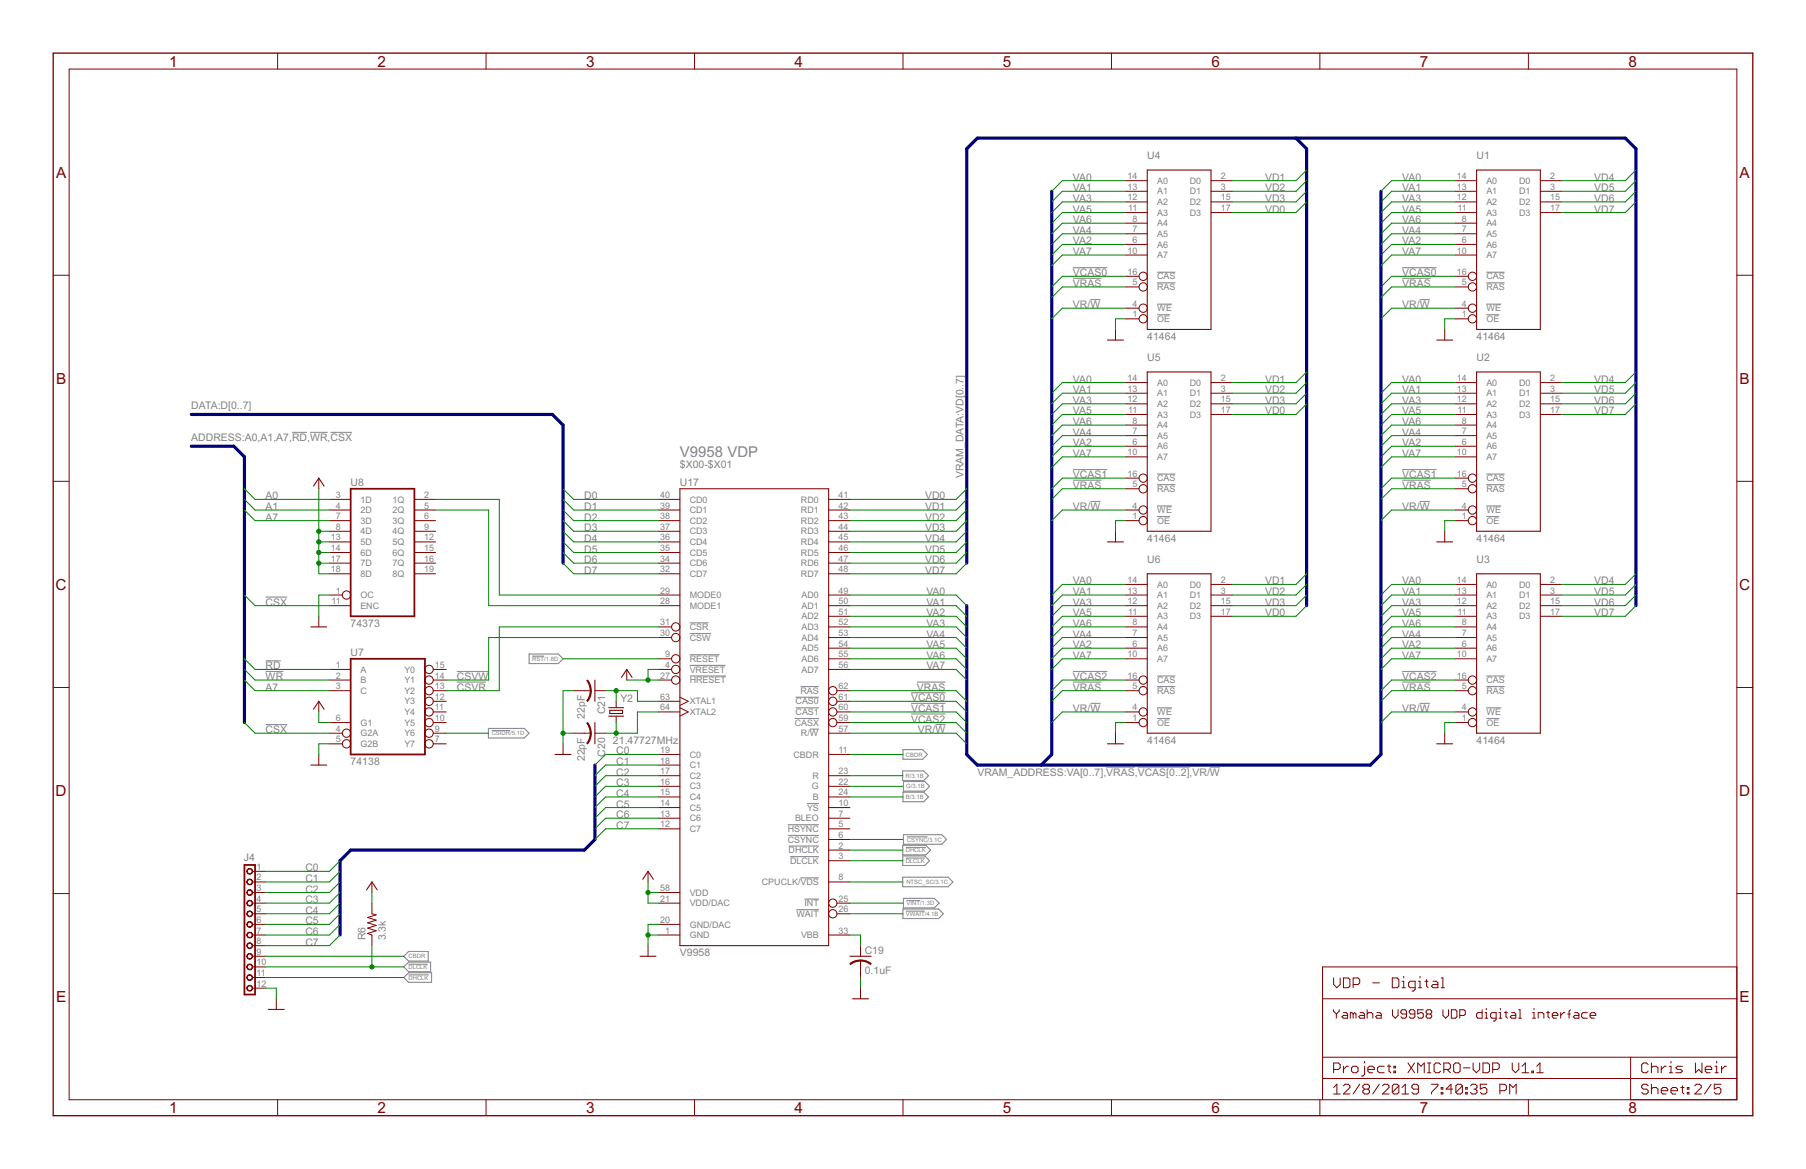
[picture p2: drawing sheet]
<svg xmlns="http://www.w3.org/2000/svg" width="432mm" height="279mm" viewBox="0 0 432 279" stroke-linecap="round" stroke-linejoin="round" font-family="sans-serif">
<g fill="none" stroke="#808080" stroke-width=".24">
<path d="M256.5 64h8.3M256.5 66.5h6.9M260.7 71.6h2.4M276.6 72.7h3.6M276.6 65.1h4.4M276.6 67.6h4.4M276.6 75.2h3.1M335.3 64h8.2M335.3 66.5h6.8M339.4 71.6h2.4M355.4 72.7h3.5M355.4 65.1h4.3"/>
<path d="M355.4 67.6h4.3M355.4 75.2h3.1M69.8 103.3h3.6M74.1 103.3h4.2M79 103.3h5.2M256.5 112.2h8.3M256.5 114.8h6.9M260.7 119.8h2.4M276.6 113.3h4.4M276.6 115.8h4.4M335.3 112.2h8.2M335.3 114.8h6.8"/>
<path d="M339.4 119.8h2.4M355.4 113.3h4.3M355.4 115.8h4.3M276.6 120.9h3.6M276.6 123.5h3.1M355.4 120.9h3.5M355.4 123.5h3.1M63.5 157.9h3.6M63.5 142.7h5.2M127.3 156.8h2.8M164.9 148.9h4.5M164.9 151.4h5.1"/>
<path d="M164.9 156.5h7.1M164.9 159h8.5M63.5 160.5h4.2M63.5 173.2h5.2M109.2 160.5h7.6M109.2 163h7M117.6 174.6h4.4M164.9 161.6h8.7M190 171.7h5.8M190.2 166.6h5.6M190.2 169.2h5.6M191.4 164.1h4.4"/>
<path d="M193.7 174.3h2.1M217.8 168.1h8.3M217.8 165.6h8.3M217.8 170.6h8.3M219.2 163h6.9M223.6 173.2h2.5M256.5 160.5h8.3M256.5 163h6.9M260.7 168.1h2.4M276.6 164.1h4.4M276.6 169.2h3.6M276.6 171.7h3.1"/>
<path d="M276.6 161.6h4.4M335.3 160.5h8.2M335.3 163h6.8M339.4 168.1h2.4M355.4 164.1h4.3M355.4 169.2h3.5M355.4 171.7h3.1M355.4 161.6h4.3M188.3 197.1h7.5M188.3 199.7h7.5M193 192h2.8M264.5 183.3h6.8"/>
<path d="M272 183.3h12.4M289.3 183.3h2.4M188.6 202.2h7.2M188.9 204.7h6.9M190.4 217.4h5.4M191.4 209.8h4.4M192.3 214.9h3.5M216.6 217.8h4.5M216.6 205.1h4.5M216.6 202.5h4.8M216.8 215.2h3.2M216.8 200h5"/>
<path d="M97.7 230.5h4.5M97.7 233h4.8"/>
</g>
<g fill="none" stroke="#808080" stroke-width=".25">
<path d="M126.5 156.3h7l1.1 1.2-1.1 1.1h-7zM116.8 174.1h8.5l1.2 1.1-1.2 1.2h-8.5zM215.9 179.2h4.7l1.1 1.1-1.1 1.2h-4.7zM215.8 184.3h5.1l1.1 1.1-1.1 1.1h-5.1zM215.9 189.3h5l1.1 1.2-1.1 1.1h-5zM216 186.8h5.1l1.1 1.1-1.1 1.2h-5.1zM216 199.5h9.2l1.1 1.1-1.1 1.2h-9.2zM215.8 202h5.6l1.1 1.2-1.1 1.1h-5.6zM215.8 204.6h5.3l1.1 1.1-1.1 1.2h-5.3zM215.8 209.7h10.9l1.1 1.1-1.1 1.1h-10.9zM215.9 217.3h8.5l1.2 1.1-1.2 1.1h-8.5zM216 214.7h7.4l1.1 1.2-1.1 1.1h-7.4z"/>
<path d="M96.5 228.6l1.2-1.2h4.7v2.3h-4.7zM96.5 231.1l1.2-1.1h5.3v2.2h-5.3zM96.5 233.6l1.2-1.1h5.5v2.3h-5.5z"/>
</g>
<path d="M12.7 12.7h406.4v254h-406.4z" fill="none" stroke="#800000" stroke-width=".32"/>
<g fill="none" stroke="#800000" stroke-width=".24">
<path d="M16.5 16.5h398.8v246.3h-398.8zM66.4 12.7v3.8M116.2 12.7v3.8M166.1 12.7v3.8M215.9 12.7v3.8M265.7 12.7v3.8M315.6 12.7v3.8M365.4 12.7v3.8M269.2 43.2h5.1M269.2 45.7h5.1M269.2 48.3h5.1M269.2 50.8h5.1"/>
<path d="M269.2 53.3h5.1M269.2 55.9h5.1M269.2 58.4h5.1M289.5 43.2h5.1M289.5 45.7h5.1M289.5 48.3h5.1M289.5 50.8h5.1M348 43.2h5M348 45.7h5M348 48.3h5M348 50.8h5M348 53.3h5"/>
<path d="M348 55.9h5M348 58.4h5M368.3 43.2h5.1M368.3 45.7h5.1M368.3 48.3h5.1M368.3 50.8h5.1M12.7 65.8h3.8M266.7 78.7v2.6M269.2 61h5.1M269.2 73.7h3.1M269.2 66h3.1M269.2 68.6h3.1"/>
<path d="M269.2 76.2h3.1M345.4 78.7v2.6M348 61h5M348 73.7h3M348 66h3M348 68.6h3M348 76.2h3M415.3 65.8h3.8M269.2 91.4h5.1M269.2 94h5.1M269.2 96.5h5.1M269.2 99.1h5.1"/>
<path d="M289.5 91.4h5.1M289.5 94h5.1M289.5 96.5h5.1M289.5 99.1h5.1M348 91.4h5M348 94h5M348 96.5h5M348 99.1h5M368.3 91.4h5.1M368.3 94h5.1M368.3 96.5h5.1M368.3 99.1h5.1"/>
<path d="M12.7 115h3.8M76.2 114.3v2.5M78.8 119.4h5M99.1 119.4h5M157.5 119.4h5.1M198.1 119.4h5.1M269.2 101.6h5.1M269.2 104.1h5.1M269.2 106.7h5.1M269.2 109.2h5.1M269.2 114.3h3.1M269.2 116.8h3.1"/>
<path d="M348 101.6h5M348 104.1h5M348 106.7h5M348 109.2h5M348 114.3h3M348 116.8h3M415.3 115h3.8M78.8 121.9h5M78.8 124.4h5M78.8 127h5M78.8 129.5h5M78.8 132.1h5"/>
<path d="M78.8 134.6h5M78.8 137.1h5M99.1 121.9h5M99.1 124.4h5M99.1 127h5M99.1 129.5h5M99.1 132.1h5M99.1 134.6h5M99.1 137.1h5M157.5 121.9h5.1M157.5 124.4h5.1M157.5 127h5.1"/>
<path d="M157.5 129.5h5.1M157.5 132.1h5.1M157.5 134.6h5.1M157.5 137.1h5.1M198.1 121.9h5.1M198.1 124.4h5.1M198.1 127h5.1M198.1 129.5h5.1M198.1 132.1h5.1M198.1 134.6h5.1M198.1 137.1h5.1M266.7 127v2.5"/>
<path d="M269.2 121.9h3.1M269.2 124.4h3.1M269.2 139.7h5.1M289.5 139.7h5.1M345.4 127v2.5M348 121.9h3M348 124.4h3M348 139.7h5M368.3 139.7h5.1M76.2 147.3v2.5M78.8 142.2h3.1M78.8 144.8h5"/>
<path d="M78.8 160h5M103.6 160h3.1M149.9 160v2.5M157.5 142.2h5.1M157.5 144.8h5.1M157.5 149.8h3.1M157.5 152.4h3.1M157.5 157.5h3.1M157.5 160h3.1M198.1 142.2h5.1M198.1 144.8h5.1M198.1 149.8h5.1"/>
<path d="M198.1 152.4h5.1M198.1 147.3h5.1M198.1 154.9h5.1M198.1 157.5h5.1M198.1 160h5.1M269.2 142.2h5.1M269.2 144.8h5.1M269.2 149.8h5.1M269.2 152.4h5.1M269.2 147.3h5.1M269.2 154.9h5.1M269.2 157.5h5.1"/>
<path d="M289.5 142.2h5.1M289.5 144.8h5.1M289.5 147.3h5.1M348 142.2h5M348 144.8h5M348 149.8h5M348 152.4h5M348 147.3h5M348 154.9h5M348 157.5h5M368.3 142.2h5.1M368.3 144.8h5.1"/>
<path d="M368.3 147.3h5.1M12.7 164.3h3.8M76.2 167.6v2.6M78.8 165.1h5M78.8 172.7h5M78.8 175.2h3.1M78.8 162.5h5M78.8 177.8h3.1M103.6 165.1h3.1M103.6 167.6h3.1M103.6 170.2h3.1M103.6 172.7h3.1"/>
<path d="M103.6 175.2h3.1M103.6 162.5h3.1M103.6 177.8h3.1M134.6 177.8v2.5M137.2 165.1h4M137.2 175.2h4M142.2 165.1h2.6M142.2 175.2h2.6M147.3 167.6v1.5M147.3 171.2v1.5M157.5 167.6h5.1M157.5 170.2h5.1"/>
<path d="M157.5 162.5h3.1M162.6 166.6l1.9 1-1.9 1M162.6 169.2l1.9 1-1.9 1M198.1 175.2h5.1M200.1 165.1h3.1M200.1 167.6h3.1M200.1 170.2h3.1M200.1 172.7h3.1M266.7 175.2v2.6M269.2 165.1h3.1M269.2 170.2h3.1M269.2 172.7h3.1"/>
<path d="M269.2 162.5h3.1M345.4 175.2v2.6M348 165.1h3M348 170.2h3M348 172.7h3M348 162.5h3M415.3 164.3h3.8M76.2 180.3v2.6M157.5 187.9h5.1M157.5 185.4h5.1M157.5 190.5h5.1M157.5 193h5.1"/>
<path d="M157.5 195.6h5.1M157.5 198.1h5.1M157.5 180.3h5.1M157.5 182.9h5.1M198.1 187.9h5.1M198.1 185.4h5.1M198.1 190.5h5.1M198.1 193h5.1M198.1 195.6h5.1M198.1 198.1h5.1M198.1 180.3h5.1M12.7 213.6h3.8"/>
<path d="M60.3 210.8h3.2M60.3 215.9h3.2M60.3 218.4h3.2M60.3 213.3h3.2M60.3 208.3h3.2M88.9 215.9v2.5l1 .3-2 .6 2 .6-2 .7 2 .6-2 .6 2 .7-2 .6 1 .4v2.5M88.9 210.8v2.5M154.9 208.3v2.5M157.5 215.9h5.1M157.5 213.3h5.1M198.1 200.6h5.1M198.1 203.2h5.1"/>
<path d="M198.1 205.7h5.1M198.1 210.8h5.1M200.1 215.9h3.1M200.1 218.4h3.1M415.3 213.6h3.8M60.3 231.1h3.2M60.3 223.5h3.2M60.3 220.9h3.2M60.3 226h3.2M60.3 228.6h3.2M60.3 233.6h3.2M60.3 236.2h3.2"/>
<path d="M66.1 238.7v2.6M154.9 226v2.6M157.5 223.5h5.1M157.5 220.9h5.1M198.1 223.5h5.1M205.7 226v2.6M205.7 229.6v4M205.7 236.2v2.5M316.2 238.7h99.1M318.9 233.7v1.6l.7 .8 .8-.8v-1.6M321.2 233.7h1.2l.3 .4v1.6l-.3 .4h-1.2zM323.5 235.3h1.2l.4-.4v-.8l-.4-.4h-1.2v2.4"/>
<path d="M328.2 234.9h1.6M332.9 233.7h1.2l.4 .4v1.6l-.4 .4h-1.2zM335.2 236.1h.8M335.2 234.5h.4v1.6M335.6 233.4v.3M338.3 236.1h-1.1l-.4-.4v-.8l.4-.4h1.1v2l-.4 .4h-.3M339.1 236.1h.8M339.1 234.5h.4v1.6M339.5 233.4v.3M340.7 234.5h.8M341.1 234.1v1.6l.4 .4M342.6 234.5h.8l.4 .4v1.2h-1.2l-.4-.4 .4-.4h1.2"/>
<path d="M344.6 236.1h.8M344.6 233.7h.4v2.4M415.3 231.1h-99.1v31.7M316.2 252.7h99.1M316.2 257.8h99.1M318.8 241.3v.4l.7 .7M318.9 255.6h1.1l.4-.4v-.8l-.4-.3h-1.1v2.3M318.9 259.9l.7-.8v2.4M319.5 242.4v1M320.2 241.3v.4l-.7 .7M321.2 242h.7l.3 .4v1h-1l-.4-.4 .4-.3h1M321.2 254.8v1.6"/>
<path d="M321.2 259.5l.4-.4h.8l.3 .4v.4l-1.5 1.6h1.5M322.4 254.8h-.4l-.8 .8M323.5 254.8h.8l.4 .4v.8l-.4 .4h-.8l-.3-.4v-.8zM323.5 242.4v1M323.5 242.4l-.3-.4h-.3v1.4M323.5 242.4l.4-.4 .3 .4v1M325.1 259.1l-1.6 2.4M325.2 242h.7l.3 .4v1h-1l-.3-.4 .3-.3h1M326.3 254.8v2l-.4 .4h-.4M326.3 253.7v.4M326.9 242.4l.3-.4h.7l.3 .4v1M326.9 241.3v2.1"/>
<path d="M327 255.6h1.6v-.4l-.4-.4h-.8l-.4 .4v.8l.4 .4h.8M329.2 242h.7l.3 .4v1h-1l-.3-.4 .3-.3h1M329.8 259.1l-1.6 2.4M330.5 259.5l.4-.4h.8l.4 .4v.4l-1.6 1.6h1.6M330.9 254.8h-1.1l-.4 .4v.8l.4 .4h1.1M331.7 254.8h.8M332.1 254.4v1.6l.4 .4M332.9 241.3v1.4l.7 .7 .7-.7v-1.4M333.3 254.8h.4v.4h-.4zM333.3 256h.4v.4h-.4zM334.5 259.5l-.4-.4h-.8l-.4 .4v1.6M334.5 259.5v1.6l-.4 .4h-.8l-.4-.4"/>
<path d="M334.5 259.5l-1.6 1.6M335.2 259.9l.8-.8v2.4M336.3 242.4h-1l-.4-.4v-.3l.4-.4h.6l.4 .4v1.3l-.4 .4h-.6l-.4-.4M336.6 254.1l1.6 2.3M338.2 254.1l-1.6 2.3M338.3 242.4h-1l-.3-.4v-.3l.3-.4h.6l.4 .4v1.3l-.4 .4h-.6l-.3-.4M339 256.4v-2.3l.7 .7 .8-.7v2.3M340.3 241.3h-1.3v1.1l.6-.4h.4l.3 .4v.6l-.3 .4h-.7l-.3-.4M341.3 242.4l-.3 .3v.3l.3 .4h.7l.3-.4v-.3l-.3-.3M341.3 242.4l-.3-.4v-.3l.3-.4h.7l.3 .4v.3l-.3 .4M341.3 242.4h.7M341.3 254.1h.8"/>
<path d="M341.3 256.4h.8M341.7 254.1v2.3M342.2 259.1h1.6v.4l-1.6 1.6v.4M344.4 254.4l-.4-.3h-.7l-.4 .3v1.6l.4 .4h.7l.4-.4M344.6 259.9h.4v.4h-.4zM345 241.3v1.4l.7 .7 .6-.7v-1.4M345.2 255.6h1.2l.4-.4v-.8l-.4-.3h-1.2v2.3M346 255.6l.8 .8M347 241.3h1l.3 .4v1.3l-.3 .4h-1zM347.9 254.1h.8l.4 .3v1.6l-.4 .4h-.8l-.3-.4v-1.6zM349 242.7h1l.4-.3v-.7l-.4-.4h-1v2.1M349.7 259.5l-.5-.4h-.7l-.4 .4v1.6"/>
<path d="M349.7 259.5v1.6l-.5 .4h-.7l-.4-.4M349.7 259.5l-1.6 1.6M349.9 255.2h1.6M350.4 259.9h.4v.4h-.4zM351.6 259.5l.4-.4h.8l.3 .4v.4l-.3 .4M352.2 254.1v1.5l.8 .8 .8-.8v-1.5M354.4 241.3v2.1h-1l-.4-.4v-.6l.4-.4h1M354.6 254.1h1.1l.4 .3v1.6l-.4 .4h-1.1zM355 242h.4v1.4M355 243.4h.7M355.4 241v.3M355.5 259.1h-1.6v1.2l.8-.4h.4l.4 .4v.8l-.4 .4h-.8l-.4-.4"/>
<path d="M356.9 255.6h1.2l.4-.4v-.8l-.4-.3h-1.2v2.3M357.7 243.4h-1l-.3-.4v-.6l.3-.4h1v1.7l-.3 .3h-.3M358.4 242h.3v1.4M358.4 243.4h.7M358.7 241v.3M359.7 242h.7M360.1 241.7v1.3l.3 .4M361.4 242h.7l.3 .4v1h-1l-.3-.4 .3-.3h1M361.6 254.1v1.5l.8 .8 .7-.8v-1.5M363.1 243.4h.6M363.1 241.3h.3v2.1M363.9 256.4h1.6"/>
<path d="M363.9 254.8l.8-.7v2.3M366.2 256h.4v.4h-.4zM366.4 242h.4v1.4M366.4 243.4h.7M366.8 241v.3M367.4 256.4h1.6M367.4 254.8l.8-.7v2.3M367.8 243.4v-1.4h1l.3 .4v1M369.8 242h.7M370.1 241.7v1.3l.4 .4M371.1 242.7h1.4v-.3l-.4-.4h-.6l-.4 .4v.6l.4 .4h.6M373.1 242v1.4"/>
<path d="M374.1 242h-.3l-.7 .7M374.8 242.4h.7M375.5 241.3l-.3 .4v1.7M376.5 242h.7l.3 .4v1h-1l-.3-.4 .3-.3h1M379.5 242h-1l-.3 .4v.6l.3 .4h1M380.2 242.7h1.3v-.3l-.3-.4h-.7l-.3 .4v.6l.3 .4h.7M389.9 252.7v10.1M394.1 254.4l-.4-.3h-.8l-.4 .3v1.6l.4 .4h.8l.4-.4M394.1 259.5l-.4-.4h-.8l-.4 .4v.4l.4 .4h.8l.4 .4v.4l-.4 .4h-.8l-.4-.4M394.8 255.2l.4-.4h.8l.4 .4v1.2M394.8 254.1v2.3M394.8 259.1v2.4"/>
<path d="M397.2 254.8v1.6M398.4 254.8h-.4l-.8 .8M399.1 254.8h.4v1.6M399.1 256.4h.8M399.5 253.7v.4M401.9 259.9h.7M402.3 254.8h-1.2l-.4 .4 .4 .4h.8l.4 .4-.4 .4h-1.2M402.3 259.5v1.6l.3 .4M403.4 259.9h.4v.4h-.4zM405.2 259.5l.4-.4h.8l.4 .4v.4l-1.6 1.6h1.6M405.4 254.1v2.3l.7-.8 .8 .8v-2.3M407.7 255.6h1.6v-.4l-.4-.4h-.8l-.4 .4v.8l.4 .4h.8"/>
<path d="M409.1 259.1l-1.6 2.4M410 254.8h.4v1.6M410 256.4h.8M410.4 253.7v.4M411.4 259.1h-1.5v1.2l.8-.4h.4l.3 .4v.8l-.3 .4h-.8l-.4-.4M411.6 254.8v1.6M412.8 254.8h-.4l-.8 .8M66.4 262.8v3.9M116.2 262.8v3.9M166.1 262.8v3.9M215.9 262.8v3.9M265.7 262.8v3.9"/>
<path d="M315.6 262.8v3.9M318.9 261.5h1.5M326.3 260.3l-.4-.4v-.4l.4-.4h.7l.4 .4v.4l-.4 .4M326.3 260.3h.7M326.3 260.3l-.4 .4v.4l.4 .4h.7l.4-.4v-.4l-.4-.4M335.2 261.5h1.6M339.1 260.3h-1.2l-.3-.4v-.4l.3-.4h.8l.4 .4v1.6l-.4 .4h-.8l-.3-.4M344.6 261.1h.4v.4h-.4zM347.3 260.3h-1.5l1.1-1.2v2.4M350.4 261.1h.4v.4h-.4zM352.4 260.3h.4M352.8 260.3l.3 .4v.4l-.3 .4h-.8l-.4-.4"/>
<path d="M358.6 260.7h1.2l.4-.4v-.8l-.4-.4h-1.2v2.4M361 261.5v-2.4l.7 .8 .8-.8v2.4M365.4 262.8v3.9M394.8 260.3l.4-.4h.8l.4 .4v1.2M397.2 260.7h1.5v-.4l-.3-.4h-.8l-.4 .4v.8l.4 .4h.8M399.5 260.7h1.6v-.4l-.4-.4h-.8l-.4 .4v.8l.4 .4h.8M403.4 261.1h.4v.4h-.4z"/>
<circle cx="273.3" cy="73.7" r=".99"/>
<circle cx="273.3" cy="66" r=".99"/>
<circle cx="273.3" cy="76.2" r=".99"/>
<circle cx="273.3" cy="68.6" r=".99"/>
<circle cx="352" cy="73.7" r=".99"/>
<circle cx="352" cy="66" r=".99"/>
<circle cx="352" cy="76.2" r=".99"/>
<circle cx="352" cy="68.6" r=".99"/>
<circle cx="273.3" cy="114.3" r=".99"/>
<circle cx="273.3" cy="116.8" r=".99"/>
<circle cx="352" cy="114.3" r=".99"/>
<circle cx="352" cy="116.8" r=".99"/>
<circle cx="273.3" cy="124.4" r=".99"/>
<circle cx="273.3" cy="121.9" r=".99"/>
<circle cx="352" cy="124.4" r=".99"/>
<circle cx="352" cy="121.9" r=".99"/>
<circle cx="82.8" cy="142.2" r=".99"/>
<circle cx="102.6" cy="160" r=".99"/>
<circle cx="161.6" cy="157.5" r=".99"/>
<circle cx="161.6" cy="149.8" r=".99"/>
<circle cx="161.6" cy="160" r=".99"/>
<circle cx="161.6" cy="152.4" r=".99"/>
<circle cx="82.8" cy="175.2" r=".99"/>
<circle cx="82.8" cy="177.8" r=".99"/>
<circle cx="102.6" cy="172.7" r=".99"/>
<circle cx="102.6" cy="170.2" r=".99"/>
<circle cx="102.6" cy="162.5" r=".99"/>
<circle cx="102.6" cy="167.6" r=".99"/>
<circle cx="102.6" cy="165.1" r=".99"/>
<circle cx="102.6" cy="177.8" r=".99"/>
<circle cx="102.6" cy="175.2" r=".99"/>
<circle cx="161.6" cy="162.5" r=".99"/>
<circle cx="199.1" cy="172.7" r=".99"/>
<circle cx="199.1" cy="165.1" r=".99"/>
<circle cx="199.1" cy="167.6" r=".99"/>
<circle cx="199.1" cy="170.2" r=".99"/>
<circle cx="273.3" cy="162.5" r=".99"/>
<circle cx="273.3" cy="165.1" r=".99"/>
<circle cx="273.3" cy="170.2" r=".99"/>
<circle cx="273.3" cy="172.7" r=".99"/>
<circle cx="352" cy="170.2" r=".99"/>
<circle cx="352" cy="165.1" r=".99"/>
<circle cx="352" cy="172.7" r=".99"/>
<circle cx="352" cy="162.5" r=".99"/>
<circle cx="199.1" cy="218.4" r=".99"/>
<circle cx="199.1" cy="215.9" r=".99"/>
</g>
<g fill="none" stroke="#800000" stroke-width=".25">
<path d="M274.3 40.6h15.2v38.1h-15.2zM353 40.6h15.3v38.1h-15.3zM264.8 81.3h3.8M274.3 88.9h15.2v38.1h-15.2zM343.5 81.3h3.8M353 88.9h15.3v38.1h-15.3zM75 116.2l1.2-1.9 1.3 1.9M162.6 116.8h35.5v109.2h-35.5zM264.8 129.5h3.8M274.3 137.1h15.2v38.1h-15.2zM343.5 129.5h3.8M353 137.1h15.3v38.1h-15.3z"/>
<path d="M74.3 149.8h3.8M75 169.5l1.2-1.9 1.3 1.9M142.2 162.5v5.1M142.2 172.7v5.1M145.5 169.1h3.6M145.5 171.2h3.6M145.8 169.8h3v.7h-3zM148.6 161.9l1.3-1.9 1.2 1.9M264.8 177.8h3.8M343.5 177.8h3.8M74.3 182.9h3.8M132.7 180.3h3.8"/>
<path d="M87.7 212.7l1.2-1.9 1.3 1.9M153.7 210.2l1.2-1.9 1.3 1.9M153 228.6h3.8M203.2 228.6h5.1M203.8 238.7h3.8M64.2 241.3h3.8"/>
</g>
<path d="M83.8 116.8h15.3v30.5h-15.3zM83.8 157.5h17.8v22.8h-17.8zM58.4 206.7h2.6v31h-2.6z" fill="none" stroke="#800000" stroke-width=".42"/>
<g fill="#800000" stroke="#800000" stroke-width=".24">
<path d="M141.1 165.1h.3l-.1 .8-.4 1-.4 .7-.2-.1 .5-.9z" fill-rule="evenodd"/>
<path d="M140.3 162.7l.2-.2 .4 .7 .4 1.1 .1 .8h-.3l-.1-1z" fill-rule="evenodd"/>
<path d="M141.1 175.2h.3l-.1 .9-.4 1-.4 .7-.2-.1 .5-.9z" fill-rule="evenodd"/>
<path d="M140.3 172.8l.2-.1 .4 .7 .4 1 .1 .8h-.3l-.1-1z" fill-rule="evenodd"/>
<path d="M205.7 229.4l1.4 .3 1.2 .6-.1 .2-.9-.5-1.6-.3z" fill-rule="evenodd"/>
<path d="M203.2 230.3l1.2-.6 1.3-.3v.3l-1.5 .3-.9 .5z" fill-rule="evenodd"/>
<path d="M59.2 212.9a.7 .7 0 0 1 1.1 0 .7 .7 0 0 1-.4 1.1 .7 .7 0 0 1-.9-.7h.1a.58 .58 0 0 1 .9-.4 .58 .58 0 0 1 .1 .9 .58 .58 0 0 1-.9-.3l-.2-.2z" fill-rule="evenodd"/>
<path d="M59.2 207.8a.7 .7 0 0 1 1.1 0 .7 .7 0 0 1-.4 1.1 .7 .7 0 0 1-.9-.6h.1a.58 .58 0 0 1 .9-.5 .58 .58 0 0 1 .1 .9 .58 .58 0 0 1-.9-.3l-.2-.1z" fill-rule="evenodd"/>
<path d="M59.2 210.3a.7 .7 0 0 1 1.1 .1 .7 .7 0 0 1-.4 1 .7 .7 0 0 1-.9-.6h.1a.58 .58 0 0 1 .9-.5 .58 .58 0 0 1 .1 1 .58 .58 0 0 1-.9-.3l-.2-.2z" fill-rule="evenodd"/>
<path d="M59.2 220.5a.7 .7 0 0 1 1.1 0 .7 .7 0 0 1-.4 1.1 .7 .7 0 0 1-.9-.7h.1a.58 .58 0 0 1 .9-.4 .58 .58 0 0 1 .1 .9 .58 .58 0 0 1-.9-.3l-.2-.2z" fill-rule="evenodd"/>
<path d="M59.2 215.4a.7 .7 0 0 1 1.1 0 .7 .7 0 0 1-.4 1.1 .7 .7 0 0 1-.9-.6h.1a.58 .58 0 0 1 .9-.5 .58 .58 0 0 1 .1 1 .58 .58 0 0 1-.9-.3l-.2-.2z" fill-rule="evenodd"/>
<path d="M59.2 218a.7 .7 0 0 1 1.1 0 .7 .7 0 0 1-.4 1.1 .7 .7 0 0 1-.9-.7h.1a.58 .58 0 0 1 .9-.5 .58 .58 0 0 1 .1 1 .58 .58 0 0 1-.9-.3l-.2-.2z" fill-rule="evenodd"/>
<path d="M59.2 228.1a.7 .7 0 0 1 1.1 0 .7 .7 0 0 1-.4 1.1 .7 .7 0 0 1-.9-.6h.1a.58 .58 0 0 1 .9-.5 .58 .58 0 0 1 .1 1 .58 .58 0 0 1-.9-.3l-.2-.2z" fill-rule="evenodd"/>
<path d="M59.2 223a.7 .7 0 0 1 1.1 .1 .7 .7 0 0 1-.4 1 .7 .7 0 0 1-.9-.6h.1a.58 .58 0 0 1 .9-.5 .58 .58 0 0 1 .1 1 .58 .58 0 0 1-.9-.3l-.2-.2z" fill-rule="evenodd"/>
<path d="M59.2 225.6a.7 .7 0 0 1 1.1 0 .7 .7 0 0 1-.4 1.1 .7 .7 0 0 1-.9-.7h.1a.58 .58 0 0 1 .9-.4 .58 .58 0 0 1 .1 .9 .58 .58 0 0 1-.9-.3l-.2-.2z" fill-rule="evenodd"/>
<path d="M59.2 230.7a.7 .7 0 0 1 1.1 0 .7 .7 0 0 1-.4 1.1 .7 .7 0 0 1-.9-.7h.1a.58 .58 0 0 1 .9-.5 .58 .58 0 0 1 .1 1 .58 .58 0 0 1-.9-.3l-.2-.2z" fill-rule="evenodd"/>
<path d="M59.2 233.2a.7 .7 0 0 1 1.1 0 .7 .7 0 0 1-.4 1.1 .7 .7 0 0 1-.9-.7h.1a.58 .58 0 0 1 .9-.4 .58 .58 0 0 1 .1 .9 .58 .58 0 0 1-.9-.3l-.2-.2z" fill-rule="evenodd"/>
<path d="M59.2 235.7a.7 .7 0 0 1 1.1 .1 .7 .7 0 0 1-.4 1 .7 .7 0 0 1-.9-.6h.1a.58 .58 0 0 1 .9-.5 .58 .58 0 0 1 .1 1 .58 .58 0 0 1-.9-.3l-.2-.2z" fill-rule="evenodd"/>
</g>
<path d="M309.9 33l2.5 2.6v109.2M251.5 45.7v134.6l-2.6 2.6M330.2 45.7v134.6l-2.6 2.6h-93.9l-2.6-2.6v-35.5M45.7 99.1h86.4l2.5 2.5v33M45.7 106.7h10.2l2.5 2.5v63.5M231.1 134.6v-99l2.6-2.6h154.9l2.5 2.6v109.2M142.2 182.9v17.7l-2.5 2.6h-55.9l-2.5 2.5v17.8" fill="none" stroke="#000080" stroke-width=".76"/>
<g fill="none" stroke="#008000" stroke-width=".24">
<path d="M269.2 50.8h-15.2l-2.5 2.5M269.2 48.3h-15.2l-2.5 2.5M269.2 45.7h-15.2l-2.5 2.6M269.2 43.2h-15.2l-2.5 2.5M269.2 53.3h-15.2l-2.5 2.6M269.2 55.9h-15.2l-2.5 2.5M269.2 58.4h-15.2l-2.5 2.6M312.4 48.3l-2.5 2.5h-15.3M312.4 45.7l-2.5 2.6h-15.3M312.4 43.2l-2.5 2.5h-15.3M312.4 40.6l-2.5 2.6h-15.3M348 50.8h-15.3l-2.5 2.5"/>
<path d="M348 48.3h-15.3l-2.5 2.5M348 45.7h-15.3l-2.5 2.6M348 43.2h-15.3l-2.5 2.5M348 53.3h-15.3l-2.5 2.6M348 55.9h-15.3l-2.5 2.5M348 58.4h-15.3l-2.5 2.6M391.1 48.3l-2.5 2.5h-15.2M391.1 45.7l-2.5 2.6h-15.2M391.1 43.2l-2.5 2.5h-15.2M391.1 40.6l-2.5 2.6h-15.2M269.2 76.2h-2.5v2.5M269.2 73.7h-15.2l-2.5 2.5"/>
<path d="M269.2 66h-15.2l-2.5 2.6M269.2 68.6h-15.2l-2.5 2.5M269.2 61h-15.2l-2.5 2.5M348 76.2h-2.6v2.5M348 73.7h-15.3l-2.5 2.5M348 68.6h-15.3l-2.5 2.5M348 66h-15.3l-2.5 2.6M348 61h-15.3l-2.5 2.5M269.2 99.1h-15.2l-2.5 2.5M269.2 96.5h-15.2l-2.5 2.6M269.2 94h-15.2l-2.5 2.5M269.2 91.4h-15.2l-2.5 2.6"/>
<path d="M312.4 96.5l-2.5 2.6h-15.3M312.4 94l-2.5 2.5h-15.3M312.4 91.4l-2.5 2.6h-15.3M312.4 88.9l-2.5 2.5h-15.3M348 99.1h-15.3l-2.5 2.5M348 96.5h-15.3l-2.5 2.6M348 94h-15.3l-2.5 2.5M348 91.4h-15.3l-2.5 2.6M391.1 96.5l-2.5 2.6h-15.2M391.1 94l-2.5 2.5h-15.2M391.1 91.4l-2.5 2.6h-15.2M391.1 88.9l-2.5 2.5h-15.2"/>
<path d="M58.4 119.4l2.6 2.5h17.8M58.4 116.8l2.6 2.6h17.8M76.2 116.8v20.3h2.6M104.1 119.4h15.3v22.8h38.1M134.6 119.4l2.6 2.5h20.3M134.6 116.8l2.6 2.6h20.3M231.1 119.4l-2.5 2.5h-25.4M231.1 116.8l-2.5 2.6h-25.4M269.2 109.2h-15.2l-2.5 2.5M269.2 106.7h-15.2l-2.5 2.5M269.2 104.1h-15.2l-2.5 2.6M269.2 114.3h-15.2l-2.5 2.5"/>
<path d="M269.2 116.8h-15.2l-2.5 2.6M269.2 101.6h-15.2l-2.5 2.5M348 116.8h-15.3l-2.5 2.6M348 114.3h-15.3l-2.5 2.5M348 109.2h-15.3l-2.5 2.5M348 101.6h-15.3l-2.5 2.5M348 104.1h-15.3l-2.5 2.6M348 106.7h-15.3l-2.5 2.5M58.4 121.9l2.6 2.5h17.8M76.2 134.6h2.6M76.2 132.1h2.6M76.2 129.5h2.6"/>
<path d="M76.2 127h2.6M104.1 121.9h12.7v22.9h40.7M134.6 134.6l2.6 2.5h20.3M134.6 132.1l2.6 2.5h20.3M134.6 129.5l2.6 2.6h20.3M134.6 127l2.6 2.5h20.3M134.6 124.4l2.6 2.6h20.3M134.6 121.9l2.6 2.5h20.3M231.1 134.6l-2.5 2.5h-25.4M231.1 132.1l-2.5 2.5h-25.4M231.1 129.5l-2.5 2.6h-25.4M231.1 127l-2.5 2.5h-25.4"/>
<path d="M231.1 124.4l-2.5 2.6h-25.4M231.1 121.9l-2.5 2.5h-25.4M269.2 124.4h-2.5v2.6M269.2 121.9h-15.2l-2.5 2.5M269.2 139.7h-15.2l-2.5 2.5M312.4 139.7l-2.5 2.5h-15.3M312.4 137.1l-2.5 2.6h-15.3M348 124.4h-2.6v2.6M348 121.9h-15.3l-2.5 2.5M348 139.7h-15.3l-2.5 2.5M391.1 139.7l-2.5 2.5h-15.2M391.1 137.1l-2.5 2.6h-15.2"/>
<path d="M58.4 160l2.6 2.5h17.8M58.4 157.5l2.6 2.5h17.8M58.4 142.2l2.6 2.6h17.8M78.8 142.2h-2.6v5.1M134.6 157.5h22.9M157.5 152.4h-40.7v10.1h-10.1M157.5 160h-2.6v2.5M157.5 149.8h-38.1v15.3h-12.7M203.2 160h25.4l2.5 2.5M203.2 142.2h25.4l2.5 2.6M203.2 144.8h25.4l2.5 2.5M203.2 157.5h25.4l2.5 2.5"/>
<path d="M203.2 149.8h25.4l2.5 2.6M203.2 152.4h25.4l2.5 2.5M203.2 147.3h25.4l2.5 2.5M203.2 154.9h25.4l2.5 2.6M269.2 142.2h-15.2l-2.5 2.6M269.2 144.8h-15.2l-2.5 2.5M269.2 157.5h-15.2l-2.5 2.5M269.2 149.8h-15.2l-2.5 2.6M269.2 152.4h-15.2l-2.5 2.5M269.2 147.3h-15.2l-2.5 2.5M269.2 154.9h-15.2l-2.5 2.6M312.4 142.2l-2.5 2.6h-15.3"/>
<path d="M312.4 144.8l-2.5 2.5h-15.3M348 142.2h-15.3l-2.5 2.6M348 144.8h-15.3l-2.5 2.5M348 157.5h-15.3l-2.5 2.5M348 149.8h-15.3l-2.5 2.6M348 152.4h-15.3l-2.5 2.5M348 147.3h-15.3l-2.5 2.5M348 154.9h-15.3l-2.5 2.6M391.1 142.2l-2.5 2.6h-15.2M391.1 144.8l-2.5 2.5h-15.2M58.4 162.5l2.6 2.6h17.8M58.4 172.7l2.6 2.5h17.8"/>
<path d="M76.2 170.2v2.5h2.6M78.8 177.8h-2.6v2.5M106.7 175.2h10.1M134.6 175.2h2.6M137.2 165.1h-2.6v12.7M144.8 165.1h7.6v2.5h5.1M147.3 165.1v2.5M147.3 172.7v2.5M149.9 162.5h7.6M157.5 170.2h-5.1v5h-7.6M203.2 172.7h25.4l2.5 2.5M203.2 165.1h25.4l2.5 2.5"/>
<path d="M203.2 175.2h25.4l2.5 2.6M203.2 167.6h25.4l2.5 2.6M203.2 170.2h25.4l2.5 2.5M269.2 172.7h-2.5v2.5M269.2 162.5h-15.2l-2.5 2.6M269.2 165.1h-15.2l-2.5 2.5M269.2 170.2h-15.2l-2.5 2.5M348 172.7h-2.6v2.5M348 162.5h-15.3l-2.5 2.6M348 165.1h-15.3l-2.5 2.5M348 170.2h-15.3l-2.5 2.5M157.5 185.4h-12.7l-2.6 2.5"/>
<path d="M157.5 187.9h-12.7l-2.6 2.6M157.5 190.5h-12.7l-2.6 2.5M157.5 180.3h-12.7l-2.6 2.6M157.5 182.9h-12.7l-2.6 2.5M157.5 193h-12.7l-2.6 2.6M157.5 195.6h-12.7l-2.6 2.5M157.5 198.1h-12.7l-2.6 2.5M203.2 185.4h12.7M203.2 187.9h12.7M203.2 190.5h12.7M203.2 180.3h12.7M81.3 213.3l-2.5 2.6h-15.3"/>
<path d="M81.3 210.8l-2.5 2.5h-15.3M81.3 218.4l-2.5 2.5h-15.3M81.3 215.9l-2.5 2.5h-15.3M81.3 208.3l-2.5 2.5h-15.3M81.3 205.7l-2.5 2.6h-15.3M88.9 213.3v2.6M154.9 210.8v5.1h2.6M154.9 213.3h2.6M203.2 215.9h12.7M203.2 218.4h12.7M203.2 210.8h12.7M203.2 200.6h12.7"/>
<path d="M203.2 205.7h12.7M203.2 203.2h12.7M63.5 236.2h2.6v2.5M63.5 228.6h33M63.5 231.1h33M63.5 233.6h33M81.3 220.9l-2.5 2.6h-15.3M81.3 223.5l-2.5 2.5h-15.3M88.9 226v5.1M154.9 223.5h2.6M157.5 220.9h-2.6v5.1M203.2 223.5h2.5v2.5"/>
<path d="M205.7 233.6v2.6"/>
</g>
<g fill="#008000" stroke="#008000" stroke-width=".24">
<circle cx="154.9" cy="162.5" r=".51"/>
<circle cx="76.2" cy="134.6" r=".51"/>
<circle cx="76.2" cy="132.1" r=".51"/>
<circle cx="76.2" cy="129.5" r=".51"/>
<circle cx="76.2" cy="127" r=".51"/>
<circle cx="154.9" cy="213.3" r=".51"/>
<circle cx="134.6" cy="175.2" r=".51"/>
<circle cx="154.9" cy="223.5" r=".51"/>
<circle cx="147.3" cy="165.1" r=".51"/>
<circle cx="147.3" cy="175.2" r=".51"/>
<circle cx="88.9" cy="231.1" r=".51"/>
</g>
<g font-size="4.1" fill="#800000">
<text x="40.4" y="15.9">1</text>
<text x="90.3" y="15.9">2</text>
<text x="140.1" y="15.9">3</text>
<text x="190" y="15.9">4</text>
<text x="239.8" y="15.9">5</text>
<text x="289.6" y="15.9">6</text>
<text x="339.5" y="15.9">7</text>
<text x="389.3" y="15.9">8</text>
<text x="13.4" y="42.4">A</text>
<text x="415.9" y="42.4">A</text>
<text x="13.4" y="91.7">B</text>
<text x="415.9" y="91.7">B</text>
<text x="13.3" y="141">C</text>
<text x="415.8" y="141">C</text>
<text x="13.3" y="190.2">D</text>
<text x="415.8" y="190.2">D</text>
<text x="13.4" y="239.5">E</text>
<text x="415.9" y="239.5">E</text>
<text x="40.4" y="266">1</text>
<text x="90.3" y="266">2</text>
<text x="140.1" y="266">3</text>
<text x="190" y="266">4</text>
<text x="239.8" y="266">5</text>
<text x="289.6" y="266">6</text>
<text x="339.5" y="266">7</text>
<text x="389.3" y="266">8</text>
</g>
<text font-size="4" fill="#808080" x="162.6" y="109.2">V9958 VDP</text>
<g font-size="2.8" fill="#808080">
<text x="274.3" y="38.1">U4</text>
<text x="353" y="38.1">U1</text>
<text x="256.5" y="43.2">VA0</text>
<text x="256.5" y="45.7">VA1</text>
<text x="302.5" y="45.7">VD2</text>
<text x="302.5" y="43.2">VD1</text>
<text x="335.3" y="43.2">VA0</text>
<text x="335.3" y="45.7">VA1</text>
<text x="381.2" y="45.7">VD5</text>
<text x="381.2" y="43.2">VD4</text>
<text x="256.5" y="48.3">VA3</text>
<text x="256.5" y="50.8">VA5</text>
<text x="256.5" y="53.3">VA6</text>
<text x="302.5" y="50.8">VD0</text>
<text x="302.5" y="48.3">VD3</text>
<text x="335.3" y="48.3">VA3</text>
<text x="335.3" y="50.8">VA5</text>
<text x="335.3" y="53.3">VA6</text>
<text x="381.2" y="50.8">VD7</text>
<text x="381.2" y="48.3">VD6</text>
<text x="256.5" y="55.9">VA4</text>
<text x="256.5" y="58.4">VA2</text>
<text x="335.3" y="55.9">VA4</text>
<text x="335.3" y="58.4">VA2</text>
<text x="256.5" y="61">VA7</text>
<text x="335.3" y="61">VA7</text>
<text x="256.5" y="66">VCAS0</text>
<text x="256.5" y="68.6">VRAS</text>
<text x="335.3" y="66">VCAS0</text>
<text x="335.3" y="68.6">VRAS</text>
<text x="256.5" y="73.7">VR/W</text>
<text x="335.3" y="73.7">VR/W</text>
<text x="274.3" y="81.3">41464</text>
<text x="353" y="81.3">41464</text>
<text x="274.3" y="86.4">U5</text>
<text x="353" y="86.4">U2</text>
<text x="256.5" y="91.4">VA0</text>
<text x="256.5" y="94">VA1</text>
<text x="302.5" y="94">VD2</text>
<text x="302.5" y="91.4">VD1</text>
<text x="335.3" y="91.4">VA0</text>
<text x="335.3" y="94">VA1</text>
<text x="381.2" y="94">VD5</text>
<text x="381.2" y="91.4">VD4</text>
<text x="45.7" y="97.8">DATA:D[0..7]</text>
<text x="256.5" y="96.5">VA3</text>
<text x="256.5" y="99.1">VA5</text>
<text x="256.5" y="101.6">VA6</text>
<text x="302.5" y="99.1">VD0</text>
<text x="302.5" y="96.5">VD3</text>
<text x="335.3" y="96.5">VA3</text>
<text x="335.3" y="99.1">VA5</text>
<text x="335.3" y="101.6">VA6</text>
<text x="381.2" y="99.1">VD7</text>
<text x="381.2" y="96.5">VD6</text>
<text x="45.7" y="105.4">ADDRESS:A0,A1,A7,RD,WR,CSX</text>
<text x="256.5" y="104.1">VA4</text>
<text x="256.5" y="106.7">VA2</text>
<text x="335.3" y="104.1">VA4</text>
<text x="335.3" y="106.7">VA2</text>
<text x="162.6" y="111.7">$X00-$X01</text>
<text x="256.5" y="109.2">VA7</text>
<text x="335.3" y="109.2">VA7</text>
<text x="63.5" y="119.4">A0</text>
<text x="83.8" y="116.2">U8</text>
<text x="139.7" y="119.4">D0</text>
<text x="162.6" y="116.2">U17</text>
<text x="221.2" y="119.4">VD0</text>
<text x="230.4" y="114.3" transform="rotate(-90 230.4 114.3)">VRAM_DATA:VD[0..7]</text>
<text x="256.5" y="114.3">VCAS1</text>
<text x="256.5" y="116.8">VRAS</text>
<text x="335.3" y="114.3">VCAS1</text>
<text x="335.3" y="116.8">VRAS</text>
<text x="63.5" y="121.9">A1</text>
<text x="63.5" y="124.4">A7</text>
<text x="139.7" y="124.4">D2</text>
<text x="139.7" y="121.9">D1</text>
<text x="221.2" y="124.4">VD2</text>
<text x="221.2" y="121.9">VD1</text>
<text x="256.5" y="121.9">VR/W</text>
<text x="335.3" y="121.9">VR/W</text>
<text x="139.7" y="129.5">D4</text>
<text x="139.7" y="127">D3</text>
<text x="221.2" y="129.5">VD4</text>
<text x="221.2" y="127">VD3</text>
<text x="274.3" y="129.5">41464</text>
<text x="353" y="129.5">41464</text>
<text x="139.7" y="137.1">D7</text>
<text x="139.7" y="134.6">D6</text>
<text x="139.7" y="132.1">D5</text>
<text x="221.2" y="137.1">VD7</text>
<text x="221.2" y="134.6">VD6</text>
<text x="221.2" y="132.1">VD5</text>
<text x="274.3" y="134.6">U6</text>
<text x="353" y="134.6">U3</text>
<text x="221.5" y="142.2">VA0</text>
<text x="256.5" y="139.7">VA0</text>
<text x="256.5" y="142.2">VA1</text>
<text x="302.5" y="142.2">VD2</text>
<text x="302.5" y="139.7">VD1</text>
<text x="335.3" y="139.7">VA0</text>
<text x="335.3" y="142.2">VA1</text>
<text x="381.2" y="142.2">VD5</text>
<text x="381.2" y="139.7">VD4</text>
<text x="63.5" y="144.8">CSX</text>
<text x="83.8" y="149.8">74373</text>
<text x="221.5" y="144.8">VA1</text>
<text x="221.5" y="149.8">VA3</text>
<text x="221.5" y="147.3">VA2</text>
<text x="256.5" y="144.8">VA3</text>
<text x="256.5" y="147.3">VA5</text>
<text x="256.5" y="149.8">VA6</text>
<text x="302.5" y="147.3">VD0</text>
<text x="302.5" y="144.8">VD3</text>
<text x="335.3" y="144.8">VA3</text>
<text x="335.3" y="147.3">VA5</text>
<text x="335.3" y="149.8">VA6</text>
<text x="381.2" y="147.3">VD7</text>
<text x="381.2" y="144.8">VD6</text>
<text x="221.5" y="154.9">VA5</text>
<text x="221.5" y="152.4">VA4</text>
<text x="256.5" y="152.4">VA4</text>
<text x="256.5" y="154.9">VA2</text>
<text x="335.3" y="152.4">VA4</text>
<text x="335.3" y="154.9">VA2</text>
<text x="63.5" y="160">RD</text>
<text x="83.8" y="156.8">U7</text>
<text x="221.5" y="160">VA7</text>
<text x="221.5" y="157.5">VA6</text>
<text x="256.5" y="157.5">VA7</text>
<text x="335.3" y="157.5">VA7</text>
<text x="63.5" y="162.5">WR</text>
<text x="63.5" y="165.1">A7</text>
<text x="109.2" y="165.1">CSVR</text>
<text x="109.2" y="162.5">CSVW</text>
<text x="148.3" y="167.9">Y2</text>
<text x="217.8" y="167.6">VCAS0</text>
<text x="219.2" y="165.1">VRAS</text>
<text x="256.5" y="165.1">VRAS</text>
<text x="256.5" y="162.5">VCAS2</text>
<text x="335.3" y="165.1">VRAS</text>
<text x="335.3" y="162.5">VCAS2</text>
<text x="139.8" y="171.8" transform="rotate(-90 139.8 171.8)">22pF</text>
<text x="144.7" y="170.7" transform="rotate(-90 144.7 170.7)">C21</text>
<text x="217.8" y="170.2">VCAS1</text>
<text x="217.8" y="172.7">VCAS2</text>
<text x="256.5" y="170.2">VR/W</text>
<text x="335.3" y="170.2">VR/W</text>
<text x="63.5" y="175.2">CSX</text>
<text x="146.6" y="177.8">21.47727MHz</text>
<text x="219.5" y="175.2">VR/W</text>
<text x="274.3" y="177.8">41464</text>
<text x="353" y="177.8">41464</text>
<text x="83.8" y="182.9">74138</text>
<text x="139.8" y="182" transform="rotate(-90 139.8 182)">22pF</text>
<text x="144.7" y="180.8" transform="rotate(-90 144.7 180.8)">C20</text>
<text x="147.3" y="180.3">C0</text>
<text x="147.3" y="182.9">C1</text>
<text x="147.3" y="185.4">C2</text>
<text x="233.7" y="185.4">VRAM_ADDRESS:VA[0..7],VRAS,VCAS[0..2],VR/W</text>
<text x="147.3" y="187.9">C3</text>
<text x="147.3" y="190.5">C4</text>
<text x="147.3" y="193">C5</text>
<text x="147.3" y="195.6">C6</text>
<text x="147.3" y="198.1">C7</text>
<text x="58.3" y="205.7">J4</text>
<text x="73" y="208.2">C0</text>
<text x="73" y="210.8">C1</text>
<text x="73" y="213.3">C2</text>
<text x="73" y="215.9">C3</text>
<text x="73" y="218.4">C4</text>
<text x="73" y="220.9">C5</text>
<text x="73" y="223.5">C6</text>
<text x="73" y="226">C7</text>
<text x="87.4" y="224.8" transform="rotate(-90 87.4 224.8)">R6</text>
<text x="92.2" y="224.8" transform="rotate(-90 92.2 224.8)">3.3k</text>
<text x="206.8" y="227.9">C19</text>
<text x="162.6" y="228.6">V9958</text>
<text x="206.8" y="232.8">0.1uF</text>
</g>
<g font-size="2.4" fill="#808080">
<text x="269.6" y="42.8">14</text>
<text x="269.6" y="45.4">13</text>
<text x="269.6" y="47.9">12</text>
<text x="276.6" y="43.9">A0</text>
<text x="276.6" y="46.5">A1</text>
<text x="284.5" y="43.9">D0</text>
<text x="284.5" y="46.5">D1</text>
<text x="291.9" y="42.8">2</text>
<text x="291.9" y="45.4">3</text>
<text x="291.9" y="47.9">15</text>
<text x="348.3" y="42.8">14</text>
<text x="348.3" y="45.4">13</text>
<text x="348.3" y="47.9">12</text>
<text x="355.4" y="43.9">A0</text>
<text x="355.4" y="46.5">A1</text>
<text x="363.2" y="43.9">D0</text>
<text x="363.2" y="46.5">D1</text>
<text x="370.6" y="42.8">2</text>
<text x="370.6" y="45.4">3</text>
<text x="370.6" y="47.9">15</text>
<text x="269.8" y="50.4">11</text>
<text x="270.8" y="53">8</text>
<text x="276.6" y="49">A2</text>
<text x="276.6" y="51.6">A3</text>
<text x="284.5" y="49">D2</text>
<text x="284.5" y="51.6">D3</text>
<text x="291.9" y="50.4">17</text>
<text x="348.5" y="50.4">11</text>
<text x="349.5" y="53">8</text>
<text x="355.4" y="49">A2</text>
<text x="355.4" y="51.6">A3</text>
<text x="363.2" y="49">D2</text>
<text x="363.2" y="51.6">D3</text>
<text x="370.6" y="50.4">17</text>
<text x="270.8" y="55.5">7</text>
<text x="270.8" y="58.1">6</text>
<text x="276.6" y="54.1">A4</text>
<text x="276.6" y="56.6">A5</text>
<text x="276.6" y="59.2">A6</text>
<text x="349.5" y="55.5">7</text>
<text x="349.5" y="58.1">6</text>
<text x="355.4" y="54.1">A4</text>
<text x="355.4" y="56.6">A5</text>
<text x="355.4" y="59.2">A6</text>
<text x="269.6" y="60.6">10</text>
<text x="269.6" y="65.7">16</text>
<text x="276.6" y="61.7">A7</text>
<text x="348.3" y="60.6">10</text>
<text x="348.3" y="65.7">16</text>
<text x="355.4" y="61.7">A7</text>
<text x="270.8" y="68.2">5</text>
<text x="276.6" y="66.8">CAS</text>
<text x="276.6" y="69.3">RAS</text>
<text x="349.5" y="68.2">5</text>
<text x="355.4" y="66.8">CAS</text>
<text x="355.4" y="69.3">RAS</text>
<text x="270.8" y="73.3">4</text>
<text x="270.8" y="75.8">1</text>
<text x="276.6" y="74.4">WE</text>
<text x="276.6" y="77">OE</text>
<text x="349.5" y="73.3">4</text>
<text x="349.5" y="75.8">1</text>
<text x="355.4" y="74.4">WE</text>
<text x="355.4" y="77">OE</text>
<text x="269.6" y="91.1">14</text>
<text x="269.6" y="93.6">13</text>
<text x="276.6" y="92.2">A0</text>
<text x="276.6" y="94.7">A1</text>
<text x="284.5" y="92.2">D0</text>
<text x="284.5" y="94.7">D1</text>
<text x="291.9" y="91.1">2</text>
<text x="291.9" y="93.6">3</text>
<text x="348.3" y="91.1">14</text>
<text x="348.3" y="93.6">13</text>
<text x="355.4" y="92.2">A0</text>
<text x="355.4" y="94.7">A1</text>
<text x="363.2" y="92.2">D0</text>
<text x="363.2" y="94.7">D1</text>
<text x="370.6" y="91.1">2</text>
<text x="370.6" y="93.6">3</text>
<text x="269.6" y="96.2">12</text>
<text x="269.8" y="98.7">11</text>
<text x="270.8" y="101.2">8</text>
<text x="276.6" y="97.3">A2</text>
<text x="276.6" y="99.8">A3</text>
<text x="284.5" y="97.3">D2</text>
<text x="284.5" y="99.8">D3</text>
<text x="291.9" y="96.2">15</text>
<text x="291.9" y="98.7">17</text>
<text x="348.3" y="96.2">12</text>
<text x="348.5" y="98.7">11</text>
<text x="349.5" y="101.2">8</text>
<text x="355.4" y="97.3">A2</text>
<text x="355.4" y="99.8">A3</text>
<text x="363.2" y="97.3">D2</text>
<text x="363.2" y="99.8">D3</text>
<text x="370.6" y="96.2">15</text>
<text x="370.6" y="98.7">17</text>
<text x="270.8" y="103.8">7</text>
<text x="270.8" y="106.3">6</text>
<text x="276.6" y="102.4">A4</text>
<text x="276.6" y="104.9">A5</text>
<text x="276.6" y="107.4">A6</text>
<text x="349.5" y="103.8">7</text>
<text x="349.5" y="106.3">6</text>
<text x="355.4" y="102.4">A4</text>
<text x="355.4" y="104.9">A5</text>
<text x="355.4" y="107.4">A6</text>
<text x="269.6" y="108.9">10</text>
<text x="269.6" y="113.9">16</text>
<text x="276.6" y="110">A7</text>
<text x="348.3" y="108.9">10</text>
<text x="348.3" y="113.9">16</text>
<text x="355.4" y="110">A7</text>
<text x="80.3" y="119">3</text>
<text x="101.4" y="119">2</text>
<text x="157.9" y="119">40</text>
<text x="200.5" y="119">41</text>
<text x="270.8" y="116.5">5</text>
<text x="276.6" y="115">CAS</text>
<text x="276.6" y="117.6">RAS</text>
<text x="349.5" y="116.5">5</text>
<text x="355.4" y="115">CAS</text>
<text x="355.4" y="117.6">RAS</text>
<text x="80.3" y="121.6">4</text>
<text x="80.3" y="124.1">7</text>
<text x="86.2" y="120.1">1D</text>
<text x="86.2" y="122.7">2D</text>
<text x="86.2" y="125.2">3D</text>
<text x="93.9" y="120.1">1Q</text>
<text x="93.9" y="122.7">2Q</text>
<text x="93.9" y="125.2">3Q</text>
<text x="101.4" y="121.6">5</text>
<text x="101.4" y="124.1">6</text>
<text x="157.9" y="121.6">39</text>
<text x="157.9" y="124.1">38</text>
<text x="164.9" y="120.1">CD0</text>
<text x="164.9" y="122.7">CD1</text>
<text x="164.9" y="125.2">CD2</text>
<text x="191.5" y="120.1">RD0</text>
<text x="191.5" y="122.7">RD1</text>
<text x="191.5" y="125.2">RD2</text>
<text x="200.5" y="121.6">42</text>
<text x="200.5" y="124.1">43</text>
<text x="270.8" y="121.6">4</text>
<text x="270.8" y="124.1">1</text>
<text x="276.6" y="122.7">WE</text>
<text x="276.6" y="125.2">OE</text>
<text x="349.5" y="121.6">4</text>
<text x="349.5" y="124.1">1</text>
<text x="355.4" y="122.7">WE</text>
<text x="355.4" y="125.2">OE</text>
<text x="79.1" y="129.2">13</text>
<text x="79.1" y="131.7">14</text>
<text x="80.3" y="126.6">8</text>
<text x="86.2" y="127.7">4D</text>
<text x="86.2" y="130.3">5D</text>
<text x="93.9" y="127.7">4Q</text>
<text x="93.9" y="130.3">5Q</text>
<text x="101.4" y="126.6">9</text>
<text x="101.4" y="129.2">12</text>
<text x="101.4" y="131.7">15</text>
<text x="157.9" y="126.6">37</text>
<text x="157.9" y="129.2">36</text>
<text x="157.9" y="131.7">35</text>
<text x="164.9" y="127.7">CD3</text>
<text x="164.9" y="130.3">CD4</text>
<text x="191.5" y="127.7">RD3</text>
<text x="191.5" y="130.3">RD4</text>
<text x="200.5" y="126.6">44</text>
<text x="200.5" y="129.2">45</text>
<text x="200.5" y="131.7">46</text>
<text x="79.1" y="134.2">17</text>
<text x="79.1" y="136.8">18</text>
<text x="86.2" y="132.8">6D</text>
<text x="86.2" y="135.4">7D</text>
<text x="86.2" y="137.9">8D</text>
<text x="93.9" y="132.8">6Q</text>
<text x="93.9" y="135.4">7Q</text>
<text x="93.9" y="137.9">8Q</text>
<text x="101.4" y="134.2">16</text>
<text x="101.4" y="136.8">19</text>
<text x="157.9" y="134.2">34</text>
<text x="157.9" y="136.8">32</text>
<text x="164.9" y="132.8">CD5</text>
<text x="164.9" y="135.4">CD6</text>
<text x="164.9" y="137.9">CD7</text>
<text x="191.5" y="132.8">RD5</text>
<text x="191.5" y="135.4">RD6</text>
<text x="191.5" y="137.9">RD7</text>
<text x="200.5" y="134.2">47</text>
<text x="200.5" y="136.8">48</text>
<text x="80.3" y="141.9">1</text>
<text x="86.2" y="143">OC</text>
<text x="157.9" y="141.9">29</text>
<text x="164.9" y="143">MODE0</text>
<text x="191.6" y="143">AD0</text>
<text x="200.5" y="141.9">49</text>
<text x="269.6" y="139.3">14</text>
<text x="269.6" y="141.9">13</text>
<text x="276.6" y="140.4">A0</text>
<text x="276.6" y="143">A1</text>
<text x="284.5" y="140.4">D0</text>
<text x="284.5" y="143">D1</text>
<text x="291.9" y="139.3">2</text>
<text x="291.9" y="141.9">3</text>
<text x="348.3" y="139.3">14</text>
<text x="348.3" y="141.9">13</text>
<text x="355.4" y="140.4">A0</text>
<text x="355.4" y="143">A1</text>
<text x="363.2" y="140.4">D0</text>
<text x="363.2" y="143">D1</text>
<text x="370.6" y="139.3">2</text>
<text x="370.6" y="141.9">3</text>
<text x="79.3" y="144.4">11</text>
<text x="86.2" y="145.5">ENC</text>
<text x="157.9" y="144.4">28</text>
<text x="157.9" y="149.5">31</text>
<text x="164.9" y="145.5">MODE1</text>
<text x="191.6" y="145.5">AD1</text>
<text x="191.6" y="148.1">AD2</text>
<text x="200.5" y="144.4">50</text>
<text x="200.5" y="146.9">51</text>
<text x="200.5" y="149.5">52</text>
<text x="269.6" y="144.4">12</text>
<text x="269.8" y="146.9">11</text>
<text x="270.8" y="149.5">8</text>
<text x="276.6" y="145.5">A2</text>
<text x="276.6" y="148.1">A3</text>
<text x="284.5" y="145.5">D2</text>
<text x="284.5" y="148.1">D3</text>
<text x="291.9" y="144.4">15</text>
<text x="291.9" y="146.9">17</text>
<text x="348.3" y="144.4">12</text>
<text x="348.5" y="146.9">11</text>
<text x="349.5" y="149.5">8</text>
<text x="355.4" y="145.5">A2</text>
<text x="355.4" y="148.1">A3</text>
<text x="363.2" y="145.5">D2</text>
<text x="363.2" y="148.1">D3</text>
<text x="370.6" y="144.4">15</text>
<text x="370.6" y="146.9">17</text>
<text x="157.9" y="152">30</text>
<text x="164.9" y="150.6">CSR</text>
<text x="164.9" y="153.1">CSW</text>
<text x="191.6" y="150.6">AD3</text>
<text x="191.6" y="153.1">AD4</text>
<text x="191.6" y="155.7">AD5</text>
<text x="200.5" y="152">53</text>
<text x="200.5" y="154.6">54</text>
<text x="270.8" y="152">7</text>
<text x="270.8" y="154.6">6</text>
<text x="276.6" y="150.6">A4</text>
<text x="276.6" y="153.1">A5</text>
<text x="276.6" y="155.7">A6</text>
<text x="349.5" y="152">7</text>
<text x="349.5" y="154.6">6</text>
<text x="355.4" y="150.6">A4</text>
<text x="355.4" y="153.1">A5</text>
<text x="355.4" y="155.7">A6</text>
<text x="80.3" y="159.6">1</text>
<text x="86.2" y="160.8">A</text>
<text x="96.7" y="160.8">Y0</text>
<text x="103.9" y="159.6">15</text>
<text x="159" y="157.1">9</text>
<text x="159" y="159.6">4</text>
<text x="164.9" y="158.2">RESET</text>
<text x="164.9" y="160.8">VRESET</text>
<text x="191.6" y="158.2">AD6</text>
<text x="191.6" y="160.8">AD7</text>
<text x="200.5" y="157.1">55</text>
<text x="200.5" y="159.6">56</text>
<text x="269.6" y="157.1">10</text>
<text x="276.6" y="158.2">A7</text>
<text x="348.3" y="157.1">10</text>
<text x="355.4" y="158.2">A7</text>
<text x="80.3" y="162.2">2</text>
<text x="80.3" y="164.7">3</text>
<text x="86.2" y="163.3">B</text>
<text x="86.2" y="165.8">C</text>
<text x="96.7" y="165.8">Y2</text>
<text x="96.7" y="163.3">Y1</text>
<text x="103.9" y="167.3">12</text>
<text x="103.9" y="164.7">13</text>
<text x="103.9" y="162.2">14</text>
<text x="157.9" y="167.3">63</text>
<text x="157.9" y="162.2">27</text>
<text x="164.9" y="163.3">HRESET</text>
<text x="191.4" y="165.8">RAS</text>
<text x="200.5" y="164.7">62</text>
<text x="200.5" y="167.3">61</text>
<text x="269.6" y="162.2">16</text>
<text x="270.8" y="164.7">5</text>
<text x="276.6" y="163.3">CAS</text>
<text x="276.6" y="165.8">RAS</text>
<text x="348.3" y="162.2">16</text>
<text x="349.5" y="164.7">5</text>
<text x="355.4" y="163.3">CAS</text>
<text x="355.4" y="165.8">RAS</text>
<text x="80.3" y="172.3">6</text>
<text x="86.2" y="173.5">G1</text>
<text x="96.7" y="173.5">Y5</text>
<text x="96.7" y="170.9">Y4</text>
<text x="96.7" y="168.4">Y3</text>
<text x="103.9" y="172.3">10</text>
<text x="103.9" y="169.8">11</text>
<text x="157.9" y="169.8">64</text>
<text x="164.9" y="168.4">XTAL1</text>
<text x="164.9" y="170.9">XTAL2</text>
<text x="190" y="173.5">CASX</text>
<text x="190.2" y="168.4">CAS0</text>
<text x="190.2" y="170.9">CAS1</text>
<text x="200.5" y="169.8">60</text>
<text x="200.5" y="172.3">59</text>
<text x="270.8" y="169.8">4</text>
<text x="270.8" y="172.3">1</text>
<text x="276.6" y="170.9">WE</text>
<text x="276.6" y="173.5">OE</text>
<text x="349.5" y="169.8">4</text>
<text x="349.5" y="172.3">1</text>
<text x="355.4" y="170.9">WE</text>
<text x="355.4" y="173.5">OE</text>
<text x="80.3" y="174.9">4</text>
<text x="80.3" y="177.4">5</text>
<text x="86.2" y="176">G2A</text>
<text x="86.2" y="178.5">G2B</text>
<text x="96.7" y="178.5">Y7</text>
<text x="96.7" y="176">Y6</text>
<text x="103.9" y="177.4">7</text>
<text x="103.9" y="174.9">9</text>
<text x="157.9" y="180">19</text>
<text x="191.5" y="176">R/W</text>
<text x="200.5" y="174.9">57</text>
<text x="200.5" y="180">11</text>
<text x="157.9" y="182.5">18</text>
<text x="157.9" y="185">17</text>
<text x="164.9" y="181.1">C0</text>
<text x="164.9" y="183.6">C1</text>
<text x="189.7" y="181.1">CBDR</text>
<text x="200.5" y="185">23</text>
<text x="157.9" y="187.6">16</text>
<text x="157.9" y="190.1">15</text>
<text x="164.9" y="186.2">C2</text>
<text x="164.9" y="188.7">C3</text>
<text x="164.9" y="191.2">C4</text>
<text x="194.1" y="188.7">G</text>
<text x="194.2" y="186.2">R</text>
<text x="194.4" y="191.2">B</text>
<text x="200.5" y="187.6">22</text>
<text x="200.5" y="190.1">24</text>
<text x="157.9" y="192.7">14</text>
<text x="157.9" y="195.2">13</text>
<text x="157.9" y="197.7">12</text>
<text x="164.9" y="193.8">C5</text>
<text x="164.9" y="196.3">C6</text>
<text x="190.1" y="196.3">BLEO</text>
<text x="193" y="193.8">YS</text>
<text x="200.5" y="192.7">10</text>
<text x="200.5" y="195.2">7</text>
<text x="200.5" y="197.7">5</text>
<text x="164.9" y="198.9">C7</text>
<text x="188.3" y="198.9">HSYNC</text>
<text x="188.3" y="201.4">CSYNC</text>
<text x="188.5" y="203.9">DHCLK</text>
<text x="200.5" y="200.3">6</text>
<text x="200.5" y="202.8">2</text>
<text x="61.3" y="207.9">1</text>
<text x="188.9" y="206.5">DLCLK</text>
<text x="200.5" y="205.4">3</text>
<text x="61.3" y="210.4">2</text>
<text x="61.3" y="213">3</text>
<text x="61.3" y="215.5">4</text>
<text x="157.9" y="213">58</text>
<text x="157.9" y="215.5">21</text>
<text x="164.9" y="214.1">VDD</text>
<text x="182.2" y="211.6">CPUCLK/VDS</text>
<text x="200.5" y="210.4">8</text>
<text x="200.5" y="215.5">25</text>
<text x="61.3" y="218.1">5</text>
<text x="61.3" y="220.6">6</text>
<text x="157.9" y="220.6">20</text>
<text x="164.9" y="221.7">GND/DAC</text>
<text x="164.9" y="216.6">VDD/DAC</text>
<text x="190.4" y="219.2">WAIT</text>
<text x="192.3" y="216.6">INT</text>
<text x="200.5" y="218.1">26</text>
<text x="61.3" y="223.1">7</text>
<text x="61.3" y="225.7">8</text>
<text x="159" y="223.1">1</text>
<text x="164.9" y="224.2">GND</text>
<text x="191.5" y="224.2">VBB</text>
<text x="200.5" y="223.1">33</text>
<text x="61.3" y="228.2">9</text>
<text x="61.3" y="230.7">10</text>
<text x="61.3" y="233.3">11</text>
<text x="61.3" y="235.8">12</text>
</g>
<g font-size="1.6" fill="#808080">
<text x="127.3" y="158">RST/1.8D</text>
<text x="117.6" y="175.7">CSIDR/5.1D</text>
<text x="216.5" y="185.9">R/3.1B</text>
<text x="216.6" y="180.8">CBDR</text>
<text x="216.6" y="191">B/3.1B</text>
<text x="216.7" y="188.4">G/3.1B</text>
<text x="216.6" y="203.7">DHCLK</text>
<text x="216.8" y="201.1">CSYNC/3.1C</text>
<text x="216.6" y="206.2">DLCLK</text>
<text x="216.7" y="211.3">NTSC_SC/3.1C</text>
<text x="216.6" y="218.9">VWAIT/4.1B</text>
<text x="216.8" y="216.4">VINT/1.3D</text>
<text x="97.7" y="229.1">CBDR</text>
<text x="97.7" y="231.6">DLCLK</text>
<text x="97.7" y="234.2">DHCLK</text>
</g>
</svg>
